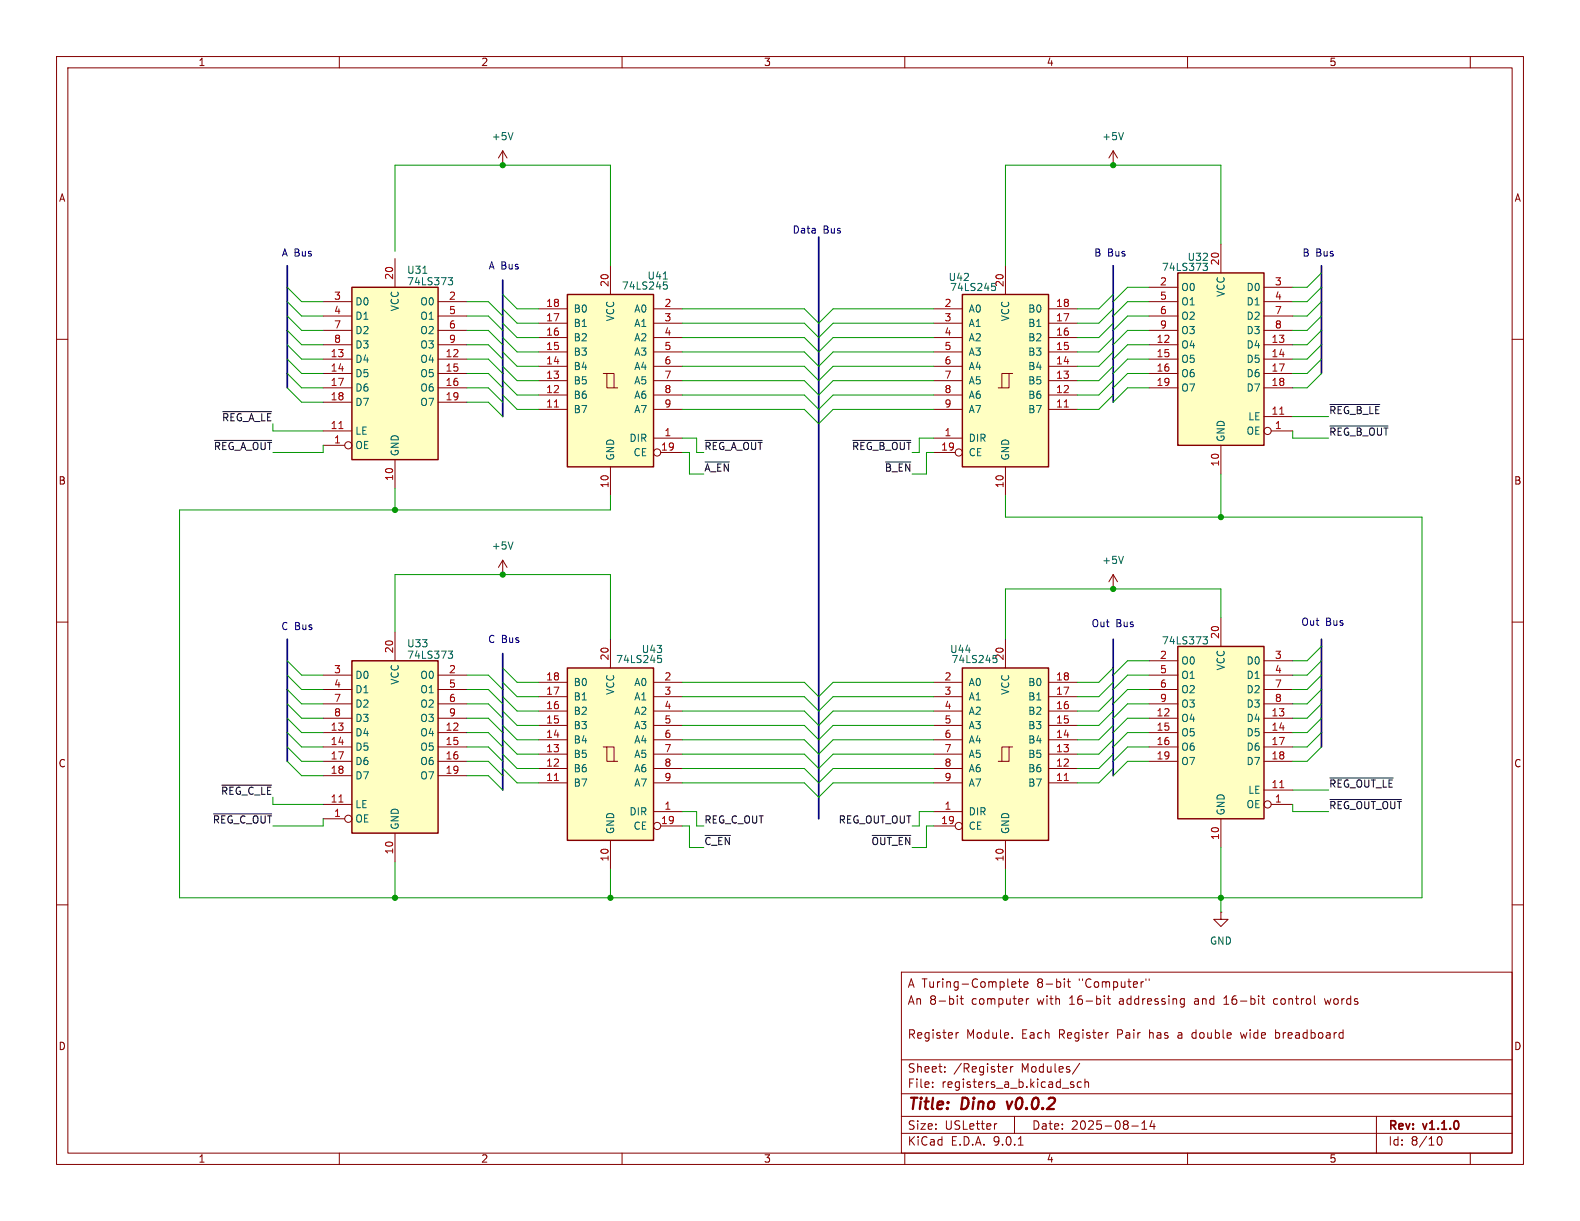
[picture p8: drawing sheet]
<svg xmlns="http://www.w3.org/2000/svg" width="279mm" height="216mm" viewBox="0 0 279 216" stroke-linecap="round" stroke-linejoin="round" font-family="sans-serif">
<g fill="none" stroke="#840000" stroke-width=".18">
<path d="M10 10h259.4v195.9h-259.4zM12 12h255.4v191.9h-255.4zM60 10v2M110 10v2M160 10v2M210 10v2M260 10v2M196.8 29.2h.1M196.8 26.7l-.7 1.2M196.8 26.7l.8 1.2M196.8 26.7v2.5M10 60h2"/>
<path d="M267.4 60h2M10 110h2M267.4 110h2M10 160h2M159.4 171.9h108v32h-108zM169.3 176.1v.1M169.3 176.6v1M169.8 176.6h.6M170 176.1v1.3l.4 .2M179.1 173.6l.5 .1v.2l-.7 .2M179.6 174.5l-.5 .1M180.1 173.6h.5"/>
<path d="M180.3 173.1v1.3l.3 .2M181.1 174.1l.7-.2-.1-.2-.4-.1-.2 .2v.7h.6M181.5 176.6v1M181.9 176.6l-.3 .1-.1 .2M188.2 173.1v.1M188.2 173.6v1M188.7 173.6h.6M188.9 173.1v1.3l.4 .2M195.3 176.1v.1M195.8 176.6h.6M196 176.1v1.3l.4 .2M202.1 173.6h.1"/>
<path d="M202.6 173.1v.3M203.2 173.1v.3M209 176.6l.4 .1M209.4 177.5l-.4 .1M209.4 176.6v1.2l-.3 .3M216.4 177.6h.9M216.7 176.3l-.3 .2M223.1 176.6h.5M223.3 176.1v1.3l.3 .2M225.5 176.6l-.3 .3v.4l.3 .3M234.2 176.6l.3 1 .3-.7M267.4 160h2"/>
<path d="M159.4 197.4h108M159.4 193.4h108M159.4 187.4h108M164.9 192.1v.2M164.9 191.4v.1M167.1 189.4v.2M167.1 188.7v.1M169.1 182.6v1M169.5 182.6l-.3 .1-.1 .2M176.3 198.7l-.3 .1M177.6 188.6l.4 .1 .1 .2-.7 .2M178 189.5l-.4 .1"/>
<path d="M178.7 188.6v1M179 183.4v.2M179.1 188.6l-.2 .1-.2 .2M179.4 197.4v3M189.5 191.8l.4 .1v.2l-.2 .2h-.3M189.5 191.3l.4 .1M190.9 188l-1.3 1.9M191.2 191.4l-.4-.1-.3 .3v.4l.1 .2h.6M191.9 191.4l.2-.1 .3 .1 .1 .9M191.9 190.8v1.5M195.9 182.6h.1M200.1 199.1h1.2"/>
<path d="M201.9 199.7h.9M201.9 198.6l.5-.4v1.5M203.7 198.1l-.3 1.1h.9M204.1 198.7v1M210.9 182.7v.7M219.4 182.6l.2 1M225.6 182.1v1.5M225.6 183.5l.4 .1M226 182.6l-.4 .1M243.4 197.4v6.5M60 203.9v2M110 203.9v2"/>
<path d="M159.4 200.4h108M160 203.9v2M180.1 202.5h.8M210 203.9v2M254.1 201.6l.2-.5 .2-.1a.81 .81 0 0 1 .6 .6 .81 .81 0 0 1-.3 .8h-.4l-.3-.5M260 203.9v2"/>
</g>
<path d="M178.1 194.8l.3 1.3" fill="none" stroke="#840000" stroke-width=".4"/>
<path d="M198.7 23.4l-.5 1.3" fill="none" stroke="#006464" stroke-width=".18"/>
<path d="M100.3 118.1h15.3v30.5h-15.3z" fill="#ffffc2"/>
<g fill="none" stroke="#840000" stroke-width=".18">
<path d="M107.9 113v5.1M95.2 120.7h5.1M95.2 123.2h5.1M95.2 125.7h5.1M95.2 128.3h5.1M95.2 130.8h5.1M95.2 133.4h5.1M95.2 135.9h5.1M95.2 138.4h5.1M106.7 132.1h.6v2.5h1.9M107.3 132.1h1.3v2.5M115.6 120.7h5"/>
<path d="M115.6 123.2h5M115.6 125.7h5M115.6 128.3h5M115.6 130.8h5M115.6 133.4h5M115.6 135.9h5M115.6 138.4h5M107.9 148.6v5.1M115.6 143.5h5M116.8 146.1h3.8"/>
<circle cx="116.2" cy="146" r=".63"/>
</g>
<path d="M100.3 118.1h15.3v30.5h-15.3z" fill="none" stroke="#840000" stroke-width=".25"/>
<path d="M98 138h.8" fill="none" stroke="#a90000" stroke-width=".18"/>
<path d="M116.5 116.4h.3l.2 .2-.1 .5-.4 .1" fill="none" stroke="#006464" stroke-width=".18"/>
<path d="M62.2 116.8h15.3v30.5h-15.3z" fill="#ffffc2"/>
<path d="M62.2 116.8h15.3v30.5h-15.3z" fill="none" stroke="#840000" stroke-width=".25"/>
<g fill="none" stroke="#840000" stroke-width=".18">
<path d="M88.9 29.2h.1M88.9 26.7l-.8 1.2M88.9 26.7l.8 1.2M88.9 26.7v2.5M88.9 99.1v2.5M88.9 99.1l-.8 1.2M88.9 99.1l.8 1.2M57.1 119.4h5.1M69.8 111.8v5M77.5 119.4h5M88.9 101.6h.1M57.1 121.9h5.1"/>
<path d="M57.1 124.5h5.1M57.1 127h5.1M57.1 129.5h5.1M57.1 132.1h5.1M57.1 134.6h5.1M57.1 137.2h5.1M77.5 121.9h5M77.5 124.5h5M77.5 127h5M77.5 129.5h5M77.5 132.1h5M77.5 134.6h5"/>
<path d="M77.5 137.2h5M57.1 142.2h5.1M57.1 144.8h3.9M69.8 147.3v5.1"/>
<circle cx="61.6" cy="144.8" r=".63"/>
</g>
<path d="M59.9 141.8h.8" fill="none" stroke="#a90000" stroke-width=".18"/>
<path d="M90.7 23.4l-.4 1.3M90.7 95.8l-.4 1.3M79.3 115.1h.7l-.4 .5 .4 .1v.5l-.2 .2h-.4" fill="none" stroke="#006464" stroke-width=".18"/>
<path d="M208.3 114.3h15.2v30.5h-15.2z" fill="#ffffc2"/>
<path d="M208.3 114.3h15.2v30.5h-15.2z" fill="none" stroke="#840000" stroke-width=".25"/>
<g fill="none" stroke="#840000" stroke-width=".18">
<path d="M203.2 116.8h5.1M203.2 119.4h5.1M215.9 109.2v5.1M223.5 116.8h5.1M223.5 119.4h5.1M203.2 121.9h5.1M203.2 124.5h5.1M203.2 127h5.1M203.2 129.5h5.1M203.2 132.1h5.1M203.2 134.6h5.1M223.5 121.9h5.1"/>
<path d="M223.5 124.5h5.1M223.5 127h5.1M223.5 129.5h5.1M223.5 132.1h5.1M223.5 134.6h5.1M223.5 139.7h5.1M215.9 144.8v5.1M224.8 142.2h3.8"/>
<circle cx="224.2" cy="142.2" r=".63"/>
</g>
<path d="M226.3 139.3h.7" fill="none" stroke="#a90000" stroke-width=".18"/>
<path d="M212.7 112.6h.8l-.4 .5 .4 .1v.4l-.2 .3h-.4" fill="none" stroke="#006464" stroke-width=".18"/>
<path d="M208.3 48.3h15.2v30.4h-15.2z" fill="#ffffc2"/>
<path d="M208.3 48.3h15.2v30.4h-15.2z" fill="none" stroke="#840000" stroke-width=".25"/>
<g fill="none" stroke="#840000" stroke-width=".18">
<path d="M203.2 50.8h5.1M203.2 53.3h5.1M203.2 55.9h5.1M203.2 58.4h5.1M215.9 43.2v5.1M223.5 50.8h5.1M223.5 53.3h5.1M223.5 55.9h5.1M223.5 58.4h5.1M203.2 61h5.1M203.2 63.5h5.1M203.2 66h5.1"/>
<path d="M203.2 68.6h5.1M215.9 78.7v5.1M223.5 61h5.1M223.5 63.5h5.1M223.5 66h5.1M223.5 68.6h5.1M223.5 73.7h5.1M224.8 76.2h3.8M196.8 104.1h.1M196.8 101.6l-.7 1.3M196.8 101.6l.8 1.3M196.8 101.6v2.5"/>
<circle cx="224.2" cy="76.2" r=".63"/>
</g>
<path d="M226.3 73.2h.7" fill="none" stroke="#a90000" stroke-width=".18"/>
<path d="M213.5 46.6l-.4 .4 .4 .2v.4l-.2 .2h-.4M198.7 98.4l-.5 1.2" fill="none" stroke="#006464" stroke-width=".18"/>
<path d="M170.2 52.1h15.2v30.5h-15.2z" fill="#ffffc2"/>
<g fill="none" stroke="#840000" stroke-width=".18">
<path d="M165.1 54.6h5.1M165.1 57.2h5.1M165.1 59.7h5.1M177.8 47v5.1M185.4 54.6h5.1M185.4 57.2h5.1M185.4 59.7h5.1M165.1 62.2h5.1M165.1 64.8h5.1M165.1 67.3h5.1M165.1 69.9h5.1M165.1 72.4h5.1"/>
<path d="M165.1 77.5h5.1M178.4 66h-1.2v2.6M179.1 66h-.7v2.6h-1.9M185.4 62.2h5.1M185.4 64.8h5.1M185.4 67.3h5.1M185.4 69.9h5.1M185.4 72.4h5.1M165.1 80h3.8M177.8 82.6v5"/>
<circle cx="169.5" cy="80" r=".63"/>
</g>
<path d="M170.2 52.1h15.2v30.5h-15.2z" fill="none" stroke="#840000" stroke-width=".25"/>
<path d="M188.2 72h.7" fill="none" stroke="#a90000" stroke-width=".18"/>
<path d="M175.4 50.1h.6M175.5 50.6h.3M175.5 51.4h.3" fill="none" stroke="#006464" stroke-width=".18"/>
<path d="M100.3 52.1h15.3v30.5h-15.3z" fill="#ffffc2"/>
<g fill="none" stroke="#840000" stroke-width=".18">
<path d="M95.2 54.6h5.1M95.2 57.2h5.1M95.2 59.7h5.1M107.9 47v5.1M115.6 54.6h5M115.6 57.2h5M115.6 59.7h5M95.2 62.2h5.1M95.2 64.8h5.1M95.2 67.3h5.1M95.2 69.9h5.1M95.2 72.4h5.1"/>
<path d="M106.7 66h.6v2.6h1.9M107.3 66h1.3v2.6M115.6 62.2h5M115.6 64.8h5M115.6 67.3h5M115.6 69.9h5M115.6 72.4h5M115.6 77.5h5M107.9 82.6v5M116.8 80h3.8"/>
<circle cx="116.2" cy="80" r=".63"/>
</g>
<path d="M100.3 52.1h15.3v30.5h-15.3z" fill="none" stroke="#840000" stroke-width=".25"/>
<path d="M98 72h.8" fill="none" stroke="#a90000" stroke-width=".18"/>
<path d="M117.3 49.3h.7M117.3 49.9h.7M117.5 50.3h.3l.2 .3-.1 .5h-.4" fill="none" stroke="#006464" stroke-width=".18"/>
<path d="M62.2 50.8h15.3v30.5h-15.3z" fill="#ffffc2"/>
<path d="M62.2 50.8h15.3v30.5h-15.3z" fill="none" stroke="#840000" stroke-width=".25"/>
<g fill="none" stroke="#840000" stroke-width=".18">
<path d="M57.1 53.3h5.1M57.1 55.9h5.1M57.1 58.4h5.1M69.8 45.7v5.1M77.5 53.3h5M77.5 55.9h5M77.5 58.4h5M57.1 61h5.1M57.1 63.5h5.1M57.1 66h5.1M57.1 68.6h5.1M57.1 71.1h5.1"/>
<path d="M57.1 76.2h5.1M57.1 78.7h3.9M77.5 61h5M77.5 63.5h5M77.5 66h5M77.5 68.6h5M77.5 71.1h5M69.8 81.3v5.1"/>
<circle cx="61.6" cy="78.7" r=".63"/>
</g>
<path d="M59.9 75.8h.8" fill="none" stroke="#a90000" stroke-width=".18"/>
<path d="M74.8 48.3h.7M79.3 49.1h.7l-.4 .5 .4 .1v.4l-.2 .3h-.4" fill="none" stroke="#006464" stroke-width=".18"/>
<path d="M170.2 118.1h15.2v30.5h-15.2z" fill="#ffffc2"/>
<g fill="none" stroke="#840000" stroke-width=".18">
<path d="M177.8 113v5.1M165.1 120.7h5.1M165.1 123.2h5.1M165.1 125.7h5.1M165.1 128.3h5.1M165.1 130.8h5.1M165.1 133.4h5.1M165.1 135.9h5.1M165.1 138.4h5.1M178.4 132.1h-1.2v2.5M179.1 132.1h-.7v2.5h-1.9M185.4 120.7h5.1"/>
<path d="M185.4 123.2h5.1M185.4 125.7h5.1M185.4 128.3h5.1M185.4 130.8h5.1M185.4 133.4h5.1M185.4 135.9h5.1M185.4 138.4h5.1M165.1 143.5h5.1M165.1 146.1h3.8M177.8 148.6v5.1M215.9 161.3v1.3h1.3l-1.3 1.2-1.3-1.2h1.3M215.9 161.3h.1"/>
<circle cx="169.5" cy="146" r=".63"/>
</g>
<path d="M170.2 118.1h15.2v30.5h-15.2z" fill="none" stroke="#840000" stroke-width=".25"/>
<path d="M188.2 138h.7" fill="none" stroke="#a90000" stroke-width=".18"/>
<path d="M175.6 115.9h.6" fill="none" stroke="#006464" stroke-width=".18"/>
<g fill="none" stroke="#0f0f0f" stroke-width=".18">
<path d="M37.9 77.9h10.1M39.4 72.8h8.6M124.7 77.9h10.1M150.8 77.9h10.3M235.2 71.5h8.8M235.2 75.3h10.2M124.7 81.7h4.3M156.6 81.7h4.5M39.2 138.8h8.8M235.2 137.6h11.2M37.8 143.9h10.2M124.7 147.7h4.5"/>
<path d="M154.2 147.7h6.9M235.2 141.4h12.6"/>
</g>
<path d="M50.8 47v21.6M88.9 49.5v24.2M144.8 41.9v102.9M196.8 47v24.1M233.7 47v19M50.8 113v21.6M88.9 115.6v24.1M196.8 113v24.2M233.7 113v19.1" fill="none" stroke="#000084" stroke-width=".3"/>
<g fill="none" stroke="#009600" stroke-width=".18">
<path d="M50.8 55.9l2.5 2.5h3.8M50.8 53.3l2.5 2.6h3.8M50.8 50.8l2.5 2.5h3.8M50.8 58.4l2.5 2.6h3.8M69.8 44.5v-15.3h38.1v17.8M82.5 58.4h3.9l2.5 2.6M82.5 55.9h3.9l2.5 2.5M82.5 53.3h3.9l2.5 2.6M88.9 57.2l2.5 2.5h3.8M88.9 59.7l2.5 2.5h3.8M88.9 54.6l2.5 2.6h3.8M88.9 52.1l2.5 2.5h3.8"/>
<path d="M120.6 59.7h21.6l2.6 2.5 2.5-2.5h17.8M120.6 57.2h21.6l2.6 2.5 2.5-2.5h17.8M120.6 54.6h21.6l2.6 2.6 2.5-2.6h17.8M196.8 57.2l-2.5 2.5h-3.8M196.8 59.7l-2.5 2.5h-3.8M196.8 54.6l-2.5 2.6h-3.8M196.8 52.1l-2.5 2.5h-3.8M203.2 58.4h-3.8l-2.6 2.6M203.2 55.9h-3.8l-2.6 2.5M203.2 53.3h-3.8l-2.6 2.6M203.2 50.8h-3.8l-2.6 2.5M215.9 43.2v-14h-38.1v17.8"/>
<path d="M233.7 55.9l-2.6 2.5h-2.5M233.7 53.3l-2.6 2.6h-2.5M233.7 50.8l-2.6 2.5h-2.5M233.7 58.4l-2.6 2.6h-2.5M233.7 48.3l-2.6 2.5h-2.5M48.3 74.9v1.3h8.8M50.8 66l2.5 2.6h3.8M50.8 63.5l2.5 2.5h3.8M50.8 61l2.5 2.5h3.8M50.8 68.6l2.5 2.5h3.8M57.1 78.7v1.3h-8.8M82.5 68.6h3.9l2.5 2.5"/>
<path d="M82.5 66h3.9l2.5 2.6M82.5 63.5h3.9l2.5 2.5M82.5 61h3.9l2.5 2.5M82.5 71.1h3.9l2.5 2.6M88.9 62.2l2.5 2.6h3.8M88.9 69.9l2.5 2.5h3.8M88.9 67.3l2.5 2.6h3.8M88.9 64.8l2.5 2.5h3.8M120.6 64.8h21.6l2.6 2.5 2.5-2.5h17.8M120.6 77.5h2.6v2.5h1.3M120.6 62.2h21.6l2.6 2.6 2.5-2.6h17.8M120.6 72.4h21.6l2.6 2.5 2.5-2.5h17.8"/>
<path d="M120.6 69.9h21.6l2.6 2.5 2.5-2.5h17.8M120.6 67.3h21.6l2.6 2.6 2.5-2.6h17.8M165.1 77.5h-2.5v2.5M196.8 62.2l-2.5 2.6h-3.8M196.8 69.9l-2.5 2.5h-3.8M196.8 67.3l-2.5 2.6h-3.8M196.8 64.8l-2.5 2.5h-3.8M203.2 68.6h-3.8l-2.6 2.5M203.2 66h-3.8l-2.6 2.6M203.2 63.5h-3.8l-2.6 2.5M203.2 61h-3.8l-2.6 2.5M228.6 76.2v1.3h6.3"/>
<path d="M228.6 73.7h6.3M233.7 66l-2.6 2.6h-2.5M233.7 63.5l-2.6 2.5h-2.5M233.7 61l-2.6 2.5h-2.5M69.8 86.4v3.8M107.9 87.6v2.6h-76.2v68.6h219.8v-67.4h-73.7v-3.8M120.6 80h1.3v3.8h2.6M165.1 80h-1.3v3.8h-2.5M215.9 83.8v7.6M50.8 116.8l2.5 2.6h3.8M50.8 119.4l2.5 2.5h3.8M69.8 111.8v-10.2h38.1v11.4"/>
<path d="M82.5 119.4h3.9l2.5 2.5M88.9 118.1l2.5 2.6h3.8M196.8 118.1l-2.5 2.6h-3.8M203.2 119.4h-3.8l-2.6 2.5M203.2 116.8h-3.8l-2.6 2.6M215.9 109.2v-5.1h-38.1v8.9M233.7 116.8l-2.6 2.6h-2.5M233.7 114.3l-2.6 2.5h-2.5M233.7 119.4l-2.6 2.5h-2.5M50.8 134.6l2.5 2.6h3.8M50.8 132.1l2.5 2.5h3.8M50.8 129.5l2.5 2.6h3.8"/>
<path d="M50.8 127l2.5 2.5h3.8M50.8 121.9l2.5 2.6h3.8M50.8 124.5l2.5 2.5h3.8M82.5 137.2h3.9l2.5 2.5M82.5 134.6h3.9l2.5 2.6M82.5 132.1h3.9l2.5 2.5M82.5 129.5h3.9l2.5 2.6M82.5 124.5h3.9l2.5 2.5M82.5 127h3.9l2.5 2.5M82.5 121.9h3.9l2.5 2.6M88.9 135.9l2.5 2.5h3.8M88.9 133.4l2.5 2.5h3.8"/>
<path d="M88.9 123.2l2.5 2.5h3.8M88.9 120.7l2.5 2.5h3.8M88.9 128.3l2.5 2.5h3.8M88.9 130.8l2.5 2.6h3.8M88.9 125.7l2.5 2.6h3.8M120.6 138.4h21.6l2.6 2.6 2.5-2.6h17.8M120.6 135.9h21.6l2.6 2.5 2.5-2.5h17.8M120.6 120.7h21.6l2.6 2.5 2.5-2.5h17.8M120.6 125.7h21.6l2.6 2.6 2.5-2.6h17.8M120.6 123.2h21.6l2.6 2.5 2.5-2.5h17.8M120.6 130.8h21.6l2.6 2.6 2.5-2.6h17.8M120.6 133.4h21.6l2.6 2.5 2.5-2.5h17.8"/>
<path d="M120.6 128.3h21.6l2.6 2.5 2.5-2.5h17.8M196.8 135.9l-2.5 2.5h-3.8M196.8 133.4l-2.5 2.5h-3.8M196.8 123.2l-2.5 2.5h-3.8M196.8 120.7l-2.5 2.5h-3.8M196.8 128.3l-2.5 2.5h-3.8M196.8 130.8l-2.5 2.6h-3.8M196.8 125.7l-2.5 2.6h-3.8M203.2 134.6h-3.8l-2.6 2.6M203.2 132.1h-3.8l-2.6 2.5M203.2 129.5h-3.8l-2.6 2.6M203.2 124.5h-3.8l-2.6 2.5"/>
<path d="M203.2 127h-3.8l-2.6 2.5M203.2 121.9h-3.8l-2.6 2.6M228.6 139.7h6.3M233.7 132.1l-2.6 2.5h-2.5M233.7 129.5l-2.6 2.6h-2.5M233.7 127l-2.6 2.5h-2.5M233.7 121.9l-2.6 2.6h-2.5M233.7 124.5l-2.6 2.5h-2.5M48.3 141v1.2h8.8M57.1 144.8v1.3h-8.8M69.8 152.4v6.4M107.9 153.7v5.1"/>
<path d="M120.6 146.1h1.3v3.8h2.6M120.6 143.5h2.6v2.6h1.3M165.1 143.5h-2.5v2.6h-1.3M165.1 146.1h-1.3v3.8M177.8 153.7v5.1M215.9 149.9v11.4M228.6 142.2v1.3h6.3"/>
</g>
<g fill="#009600" stroke="#009600" stroke-width=".18">
<circle cx="69.8" cy="90.2" r=".46"/>
<circle cx="88.9" cy="101.6" r=".46"/>
<circle cx="69.8" cy="158.8" r=".46"/>
<circle cx="107.9" cy="158.8" r=".46"/>
<circle cx="88.9" cy="29.2" r=".46"/>
<circle cx="196.8" cy="104.1" r=".46"/>
<circle cx="215.9" cy="91.4" r=".46"/>
<circle cx="177.8" cy="158.8" r=".46"/>
<circle cx="215.9" cy="158.8" r=".46"/>
<circle cx="196.8" cy="29.2" r=".46"/>
</g>
<g font-size="2.8" fill="#840000">
<text x="160.4" y="196.8">Title:</text>
<text x="170.1" y="196.8">Dino</text>
<text x="179" y="196.8">v0.0.2</text>
</g>
<g font-size="2.1" fill="#840000">
<text x="160.4" y="177.9">An 8-bit</text>
<text x="160.4" y="174.9">A Turing-Complete</text>
<text x="171.9" y="177.9">computer</text>
<text x="183.4" y="174.9">8-bit</text>
<text x="183.6" y="177.9">with</text>
<text x="189.4" y="177.9">16-bit</text>
<text x="190.9" y="174.9">&quot;Computer&quot;</text>
<text x="198.3" y="177.9">addressing</text>
<text x="211.8" y="177.9">and</text>
<text x="217.1" y="177.9">16-bit</text>
<text x="226.1" y="177.9">control</text>
<text x="235.3" y="177.9">words</text>
<text x="160.4" y="183.9">Register</text>
<text x="170.8" y="183.9">Module.</text>
<text x="180.7" y="183.9">Each</text>
<text x="187.4" y="183.9">Register</text>
<text x="197.8" y="183.9">Pair</text>
<text x="203.6" y="183.9">has</text>
<text x="208.8" y="183.9">a</text>
<text x="211.5" y="183.9">double</text>
<text x="220.3" y="183.9">wide</text>
<text x="226.5" y="183.9">breadboard</text>
<text x="160.4" y="189.9">Sheet:</text>
<text x="168.6" y="189.9">/Register</text>
<text x="180.6" y="189.9">Modules/</text>
<text x="160.4" y="192.6">File:</text>
<text x="166.5" y="192.6">registers_a_b.kicad_sch</text>
<text x="160.4" y="202.8">KiCad</text>
<text x="160.4" y="200">Size:</text>
<text x="167.1" y="200">USLetter</text>
<text x="168.1" y="202.8">E.D.A.</text>
<text x="175.7" y="202.8">9.0.1</text>
<text x="182.4" y="200">Date:</text>
<text x="189.4" y="200">2025-08-14</text>
<text x="245.4" y="200.2">Rev:</text>
<text x="245.4" y="202.8">Id:</text>
<text x="249.5" y="202.8">8/10</text>
<text x="251.8" y="200.2">v1.1.0</text>
</g>
<g font-size="1.8" fill="#840000">
<text x="35" y="11.9">1</text>
<text x="85" y="11.9">2</text>
<text x="135" y="11.9">3</text>
<text x="185" y="11.9">4</text>
<text x="235" y="11.9">5</text>
<text x="10.3" y="35.9">A</text>
<text x="267.7" y="35.9">A</text>
<text x="10.3" y="85.9">B</text>
<text x="267.7" y="85.9">B</text>
<text x="10.3" y="135.9">C</text>
<text x="267.7" y="135.9">C</text>
<text x="10.3" y="185.9">D</text>
<text x="267.7" y="185.9">D</text>
<text x="35" y="205.8">1</text>
<text x="85" y="205.8">2</text>
<text x="135" y="205.8">3</text>
<text x="185" y="205.8">4</text>
<text x="235" y="205.8">5</text>
</g>
<g font-size="1.8" fill="#006464">
<text x="86.9" y="25">+5V</text>
<text x="194.8" y="25">+5V</text>
<text x="209.9" y="46.3">U32</text>
<text x="71.9" y="48.6">U31</text>
<text x="71.9" y="50.6">74LS373</text>
<text x="109.9" y="51.4">74LS245</text>
<text x="114.4" y="49.6">U41</text>
<text x="167.6" y="49.9">U42</text>
<text x="167.9" y="51.7">74LS245</text>
<text x="177.5" y="50.8" transform="rotate(-90 177.5 50.8)">20</text>
<text x="205.4" y="48.1">74LS373</text>
<text x="208.8" y="51.7">O0</text>
<text x="216.8" y="52.6" transform="rotate(-90 216.8 52.6)">VCC</text>
<text x="220.3" y="51.7">D0</text>
<text x="62.7" y="54.2">D0</text>
<text x="62.7" y="56.7">D1</text>
<text x="62.7" y="59.3">D2</text>
<text x="70.7" y="55.1" transform="rotate(-90 70.7 55.1)">VCC</text>
<text x="74.2" y="54.2">O0</text>
<text x="74.2" y="56.7">O1</text>
<text x="74.2" y="59.3">O2</text>
<text x="101.3" y="55.5">B0</text>
<text x="101.3" y="58">B1</text>
<text x="108.8" y="56.9" transform="rotate(-90 108.8 56.9)">VCC</text>
<text x="112.1" y="55.5">A0</text>
<text x="112.1" y="58">A1</text>
<text x="171.2" y="55.5">A0</text>
<text x="171.2" y="58">A1</text>
<text x="178.7" y="56.9" transform="rotate(-90 178.7 56.9)">VCC</text>
<text x="181.7" y="55.5">B0</text>
<text x="181.7" y="58">B1</text>
<text x="208.8" y="54.2">O1</text>
<text x="208.8" y="56.7">O2</text>
<text x="208.8" y="59.3">O3</text>
<text x="220.3" y="54.2">D1</text>
<text x="220.3" y="56.7">D2</text>
<text x="220.3" y="59.3">D3</text>
<text x="62.7" y="61.8">D3</text>
<text x="62.7" y="64.4">D4</text>
<text x="74.2" y="61.8">O3</text>
<text x="74.2" y="64.4">O4</text>
<text x="101.3" y="60.6">B2</text>
<text x="101.3" y="63.1">B3</text>
<text x="101.3" y="65.6">B4</text>
<text x="112.1" y="60.6">A2</text>
<text x="112.1" y="63.1">A3</text>
<text x="112.1" y="65.6">A4</text>
<text x="171.2" y="60.6">A2</text>
<text x="171.2" y="63.1">A3</text>
<text x="171.2" y="65.6">A4</text>
<text x="181.7" y="60.6">B2</text>
<text x="181.7" y="63.1">B3</text>
<text x="181.7" y="65.6">B4</text>
<text x="208.8" y="61.8">O4</text>
<text x="208.8" y="64.4">O5</text>
<text x="220.3" y="61.8">D4</text>
<text x="220.3" y="64.4">D5</text>
<text x="62.7" y="66.9">D5</text>
<text x="62.7" y="69.4">D6</text>
<text x="62.7" y="72">D7</text>
<text x="74.2" y="66.9">O5</text>
<text x="74.2" y="69.4">O6</text>
<text x="74.2" y="72">O7</text>
<text x="101.3" y="68.2">B5</text>
<text x="101.3" y="70.7">B6</text>
<text x="112.1" y="68.2">A5</text>
<text x="112.1" y="70.7">A6</text>
<text x="171.2" y="68.2">A5</text>
<text x="171.2" y="70.7">A6</text>
<text x="181.7" y="68.2">B5</text>
<text x="181.7" y="70.7">B6</text>
<text x="208.8" y="66.9">O6</text>
<text x="208.8" y="69.4">O7</text>
<text x="220.3" y="66.9">D6</text>
<text x="220.3" y="69.4">D7</text>
<text x="62.7" y="77.1">LE</text>
<text x="101.3" y="73.3">B7</text>
<text x="112.1" y="73.3">A7</text>
<text x="171.2" y="73.3">A7</text>
<text x="181.7" y="73.3">B7</text>
<text x="220.3" y="77.1">OE</text>
<text x="220.6" y="74.5">LE</text>
<text x="62.7" y="79.6">OE</text>
<text x="70.7" y="80.8" transform="rotate(-90 70.7 80.8)">GND</text>
<text x="108.8" y="81.5" transform="rotate(-90 108.8 81.5)">GND</text>
<text x="111.2" y="78.3">DIR</text>
<text x="111.9" y="80.9">CE</text>
<text x="171.2" y="78.3">DIR</text>
<text x="171.2" y="80.9">CE</text>
<text x="178.7" y="81.5" transform="rotate(-90 178.7 81.5)">GND</text>
<text x="216.8" y="78.2" transform="rotate(-90 216.8 78.2)">GND</text>
<text x="86.9" y="97.4">+5V</text>
<text x="194.8" y="99.9">+5V</text>
<text x="71.9" y="114.7">U33</text>
<text x="71.9" y="116.7">74LS373</text>
<text x="108.8" y="117.4">74LS245</text>
<text x="113.4" y="115.7">U43</text>
<text x="167.9" y="115.7">U44</text>
<text x="168.2" y="117.4">74LS245</text>
<text x="177.5" y="116.9" transform="rotate(-90 177.5 116.9)">20</text>
<text x="205.4" y="114.1">74LS373</text>
<text x="208.8" y="117.7">O0</text>
<text x="216.8" y="118.6" transform="rotate(-90 216.8 118.6)">VCC</text>
<text x="220.3" y="117.7">D0</text>
<text x="62.7" y="120.2">D0</text>
<text x="62.7" y="122.8">D1</text>
<text x="62.7" y="125.3">D2</text>
<text x="70.7" y="121.2" transform="rotate(-90 70.7 121.2)">VCC</text>
<text x="74.2" y="120.2">O0</text>
<text x="74.2" y="122.8">O1</text>
<text x="74.2" y="125.3">O2</text>
<text x="101.3" y="121.5">B0</text>
<text x="101.3" y="124.1">B1</text>
<text x="108.8" y="123" transform="rotate(-90 108.8 123)">VCC</text>
<text x="112.1" y="121.5">A0</text>
<text x="112.1" y="124.1">A1</text>
<text x="171.2" y="121.5">A0</text>
<text x="171.2" y="124.1">A1</text>
<text x="178.7" y="123" transform="rotate(-90 178.7 123)">VCC</text>
<text x="181.7" y="121.5">B0</text>
<text x="181.7" y="124.1">B1</text>
<text x="208.8" y="120.2">O1</text>
<text x="208.8" y="122.8">O2</text>
<text x="208.8" y="125.3">O3</text>
<text x="220.3" y="120.2">D1</text>
<text x="220.3" y="122.8">D2</text>
<text x="220.3" y="125.3">D3</text>
<text x="62.7" y="127.9">D3</text>
<text x="62.7" y="130.4">D4</text>
<text x="74.2" y="127.9">O3</text>
<text x="74.2" y="130.4">O4</text>
<text x="101.3" y="126.6">B2</text>
<text x="101.3" y="129.1">B3</text>
<text x="101.3" y="131.7">B4</text>
<text x="112.1" y="126.6">A2</text>
<text x="112.1" y="129.1">A3</text>
<text x="112.1" y="131.7">A4</text>
<text x="171.2" y="126.6">A2</text>
<text x="171.2" y="129.1">A3</text>
<text x="171.2" y="131.7">A4</text>
<text x="181.7" y="126.6">B2</text>
<text x="181.7" y="129.1">B3</text>
<text x="181.7" y="131.7">B4</text>
<text x="208.8" y="127.9">O4</text>
<text x="208.8" y="130.4">O5</text>
<text x="220.3" y="127.9">D4</text>
<text x="220.3" y="130.4">D5</text>
<text x="62.7" y="132.9">D5</text>
<text x="62.7" y="135.5">D6</text>
<text x="74.2" y="132.9">O5</text>
<text x="74.2" y="135.5">O6</text>
<text x="101.3" y="134.2">B5</text>
<text x="101.3" y="136.8">B6</text>
<text x="112.1" y="134.2">A5</text>
<text x="112.1" y="136.8">A6</text>
<text x="171.2" y="134.2">A5</text>
<text x="171.2" y="136.8">A6</text>
<text x="181.7" y="134.2">B5</text>
<text x="181.7" y="136.8">B6</text>
<text x="208.8" y="132.9">O6</text>
<text x="208.8" y="135.5">O7</text>
<text x="220.3" y="132.9">D6</text>
<text x="220.3" y="135.5">D7</text>
<text x="62.7" y="138">D7</text>
<text x="62.7" y="143.1">LE</text>
<text x="74.2" y="138">O7</text>
<text x="101.3" y="139.3">B7</text>
<text x="112.1" y="139.3">A7</text>
<text x="171.2" y="139.3">A7</text>
<text x="181.7" y="139.3">B7</text>
<text x="220.3" y="143.1">OE</text>
<text x="220.6" y="140.6">LE</text>
<text x="62.7" y="145.6">OE</text>
<text x="70.7" y="146.8" transform="rotate(-90 70.7 146.8)">GND</text>
<text x="108.8" y="147.6" transform="rotate(-90 108.8 147.6)">GND</text>
<text x="111.2" y="144.4">DIR</text>
<text x="111.9" y="146.9">CE</text>
<text x="171.2" y="144.4">DIR</text>
<text x="171.2" y="146.9">CE</text>
<text x="178.7" y="147.6" transform="rotate(-90 178.7 147.6)">GND</text>
<text x="216.8" y="144.3" transform="rotate(-90 216.8 144.3)">GND</text>
<text x="213.9" y="167.2">GND</text>
</g>
<g font-size="1.8" fill="#0000c2">
<text x="140.1" y="41.5">Data</text>
<text x="145.5" y="41.5">Bus</text>
<text x="49.7" y="45.6">A Bus</text>
<text x="86.3" y="47.9">A Bus</text>
<text x="193.4" y="45.6">B</text>
<text x="195.8" y="45.6">Bus</text>
<text x="230.2" y="45.6">B</text>
<text x="232.7" y="45.6">Bus</text>
<text x="49.6" y="111.6">C Bus</text>
<text x="86.2" y="113.9">C Bus</text>
<text x="192.9" y="111.1">Out</text>
<text x="197.3" y="111.1">Bus</text>
<text x="230" y="110.8">Out</text>
<text x="234.4" y="110.8">Bus</text>
</g>
<g font-size="1.8" fill="#a90000">
<text x="215.6" y="47" transform="rotate(-90 215.6 47)">20</text>
<text x="59" y="53.1">3</text>
<text x="69.6" y="49.6" transform="rotate(-90 69.6 49.6)">20</text>
<text x="79.3" y="53.1">2</text>
<text x="107.7" y="50.8" transform="rotate(-90 107.7 50.8)">20</text>
<text x="205" y="50.5">2</text>
<text x="205" y="53.1">5</text>
<text x="225.4" y="50.5">3</text>
<text x="225.4" y="53.1">4</text>
<text x="59" y="55.6">4</text>
<text x="59" y="58.2">7</text>
<text x="79.3" y="55.6">5</text>
<text x="79.3" y="58.2">6</text>
<text x="96.5" y="54.4">18</text>
<text x="96.5" y="56.9">17</text>
<text x="96.5" y="59.4">16</text>
<text x="117.4" y="54.4">2</text>
<text x="117.4" y="56.9">3</text>
<text x="117.4" y="59.4">4</text>
<text x="166.9" y="54.4">2</text>
<text x="166.9" y="56.9">3</text>
<text x="166.9" y="59.4">4</text>
<text x="186.6" y="54.4">18</text>
<text x="186.6" y="56.9">17</text>
<text x="186.6" y="59.4">16</text>
<text x="205" y="55.6">6</text>
<text x="205" y="58.2">9</text>
<text x="225.4" y="55.6">7</text>
<text x="225.4" y="58.2">8</text>
<text x="58.4" y="63.2">13</text>
<text x="58.4" y="65.8">14</text>
<text x="59" y="60.7">8</text>
<text x="78.7" y="63.2">12</text>
<text x="78.7" y="65.8">15</text>
<text x="79.3" y="60.7">9</text>
<text x="96.5" y="62">15</text>
<text x="96.5" y="64.5">14</text>
<text x="117.4" y="62">5</text>
<text x="117.4" y="64.5">6</text>
<text x="166.9" y="62">5</text>
<text x="166.9" y="64.5">6</text>
<text x="186.6" y="62">15</text>
<text x="186.6" y="64.5">14</text>
<text x="204.4" y="60.7">12</text>
<text x="204.4" y="63.2">15</text>
<text x="204.4" y="65.8">16</text>
<text x="224.7" y="60.7">13</text>
<text x="224.7" y="63.2">14</text>
<text x="224.7" y="65.8">17</text>
<text x="58.4" y="68.3">17</text>
<text x="58.4" y="70.9">18</text>
<text x="78.7" y="68.3">16</text>
<text x="78.7" y="70.9">19</text>
<text x="96.5" y="67.1">13</text>
<text x="96.5" y="69.6">12</text>
<text x="117.4" y="67.1">7</text>
<text x="117.4" y="69.6">8</text>
<text x="166.9" y="67.1">7</text>
<text x="166.9" y="69.6">8</text>
<text x="186.6" y="67.1">13</text>
<text x="186.6" y="69.6">12</text>
<text x="204.4" y="68.3">19</text>
<text x="224.7" y="68.3">18</text>
<text x="58.4" y="75.9">11</text>
<text x="96.5" y="72.1">11</text>
<text x="117.4" y="72.1">9</text>
<text x="117.4" y="77.2">1</text>
<text x="166.9" y="72.1">9</text>
<text x="166.9" y="77.2">1</text>
<text x="186.6" y="72.1">11</text>
<text x="224.7" y="73.4">11</text>
<text x="225.4" y="75.9">1</text>
<text x="59" y="78.5">1</text>
<text x="116.8" y="79.8">19</text>
<text x="166.3" y="79.8">19</text>
<text x="215.6" y="82.6" transform="rotate(-90 215.6 82.6)">10</text>
<text x="69.6" y="85.1" transform="rotate(-90 69.6 85.1)">10</text>
<text x="107.7" y="86.4" transform="rotate(-90 107.7 86.4)">10</text>
<text x="177.5" y="86.4" transform="rotate(-90 177.5 86.4)">10</text>
<text x="215.6" y="113.1" transform="rotate(-90 215.6 113.1)">20</text>
<text x="59" y="119.1">3</text>
<text x="69.6" y="115.6" transform="rotate(-90 69.6 115.6)">20</text>
<text x="79.3" y="119.1">2</text>
<text x="107.7" y="116.9" transform="rotate(-90 107.7 116.9)">20</text>
<text x="205" y="116.6">2</text>
<text x="205" y="119.1">5</text>
<text x="225.4" y="116.6">3</text>
<text x="225.4" y="119.1">4</text>
<text x="59" y="121.7">4</text>
<text x="59" y="124.2">7</text>
<text x="79.3" y="121.7">5</text>
<text x="79.3" y="124.2">6</text>
<text x="96.5" y="120.4">18</text>
<text x="96.5" y="122.9">17</text>
<text x="96.5" y="125.5">16</text>
<text x="117.4" y="120.4">2</text>
<text x="117.4" y="122.9">3</text>
<text x="117.4" y="125.5">4</text>
<text x="166.9" y="120.4">2</text>
<text x="166.9" y="122.9">3</text>
<text x="166.9" y="125.5">4</text>
<text x="186.6" y="120.4">18</text>
<text x="186.6" y="122.9">17</text>
<text x="186.6" y="125.5">16</text>
<text x="205" y="121.7">6</text>
<text x="205" y="124.2">9</text>
<text x="225.4" y="121.7">7</text>
<text x="225.4" y="124.2">8</text>
<text x="58.4" y="129.3">13</text>
<text x="58.4" y="131.8">14</text>
<text x="59" y="126.7">8</text>
<text x="78.7" y="129.3">12</text>
<text x="78.7" y="131.8">15</text>
<text x="79.3" y="126.7">9</text>
<text x="96.5" y="128">15</text>
<text x="96.5" y="130.6">14</text>
<text x="117.4" y="128">5</text>
<text x="117.4" y="130.6">6</text>
<text x="166.9" y="128">5</text>
<text x="166.9" y="130.6">6</text>
<text x="186.6" y="128">15</text>
<text x="186.6" y="130.6">14</text>
<text x="204.4" y="126.7">12</text>
<text x="204.4" y="129.3">15</text>
<text x="204.4" y="131.8">16</text>
<text x="224.7" y="126.7">13</text>
<text x="224.7" y="129.3">14</text>
<text x="224.7" y="131.8">17</text>
<text x="58.4" y="134.4">17</text>
<text x="58.4" y="136.9">18</text>
<text x="78.7" y="134.4">16</text>
<text x="78.7" y="136.9">19</text>
<text x="96.5" y="133.1">13</text>
<text x="96.5" y="135.6">12</text>
<text x="117.4" y="133.1">7</text>
<text x="117.4" y="135.6">8</text>
<text x="166.9" y="133.1">7</text>
<text x="166.9" y="135.6">8</text>
<text x="186.6" y="133.1">13</text>
<text x="186.6" y="135.6">12</text>
<text x="204.4" y="134.4">19</text>
<text x="224.7" y="134.4">18</text>
<text x="58.4" y="142">11</text>
<text x="96.5" y="138.2">11</text>
<text x="117.4" y="138.2">9</text>
<text x="117.4" y="143.3">1</text>
<text x="166.9" y="138.2">9</text>
<text x="166.9" y="143.3">1</text>
<text x="186.6" y="138.2">11</text>
<text x="224.7" y="139.4">11</text>
<text x="225.4" y="142">1</text>
<text x="59" y="144.5">1</text>
<text x="116.8" y="145.8">19</text>
<text x="166.3" y="145.8">19</text>
<text x="215.6" y="148.6" transform="rotate(-90 215.6 148.6)">10</text>
<text x="69.6" y="151.2" transform="rotate(-90 69.6 151.2)">10</text>
<text x="107.7" y="152.4" transform="rotate(-90 107.7 152.4)">10</text>
<text x="177.5" y="152.4" transform="rotate(-90 177.5 152.4)">10</text>
</g>
<g font-size="1.8" fill="#0f0f0f">
<text x="39.2" y="74.6">~{REG_A_LE}</text>
<text x="234.9" y="73.3">~{REG_B_LE}</text>
<text x="234.9" y="77.1">~{REG_B_OUT}</text>
<text x="37.7" y="79.7">~{REG_A_OUT}</text>
<text x="124.5" y="83.5">~{A_EN}</text>
<text x="124.5" y="79.7">~{REG_A_OUT}</text>
<text x="156.4" y="83.5">~{B_EN}</text>
<text x="39" y="140.6">~{REG_C_LE}</text>
<text x="234.9" y="139.4">~{REG_OUT_LE}</text>
<text x="234.9" y="143.2">~{REG_OUT_OUT}</text>
<text x="37.5" y="145.7">~{REG_C_OUT}</text>
<text x="124.5" y="149.5">~{C_EN}</text>
<text x="124.5" y="145.7">REG_C_OUT</text>
<text x="148.2" y="145.7">REG_OUT_OUT</text>
</g>
<g font-size="1.8" fill="#009600">
<text x="150.6" y="79.7">~{REG_B_OUT}</text>
<text x="154" y="149.5">~{OUT_EN}</text>
</g>
</svg>
